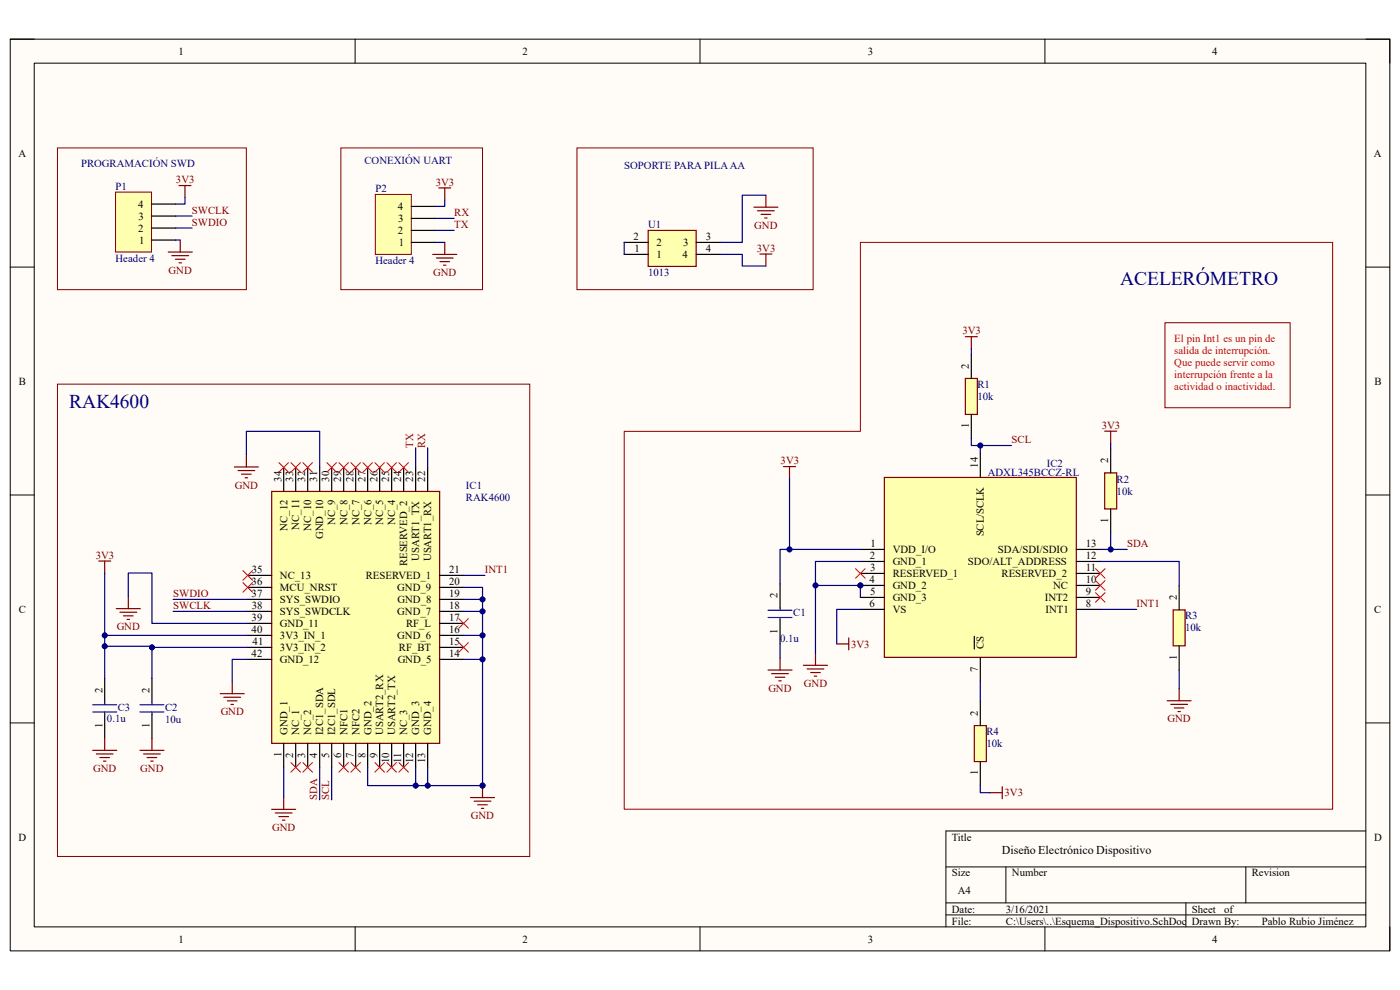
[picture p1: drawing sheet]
<svg xmlns="http://www.w3.org/2000/svg" width="297mm" height="210mm" viewBox="0 0 297 210" stroke-linecap="round" stroke-linejoin="round" font-family="sans-serif">
<path d="M2.2 8.3h292.7v193.4h-292.7z" fill-rule="evenodd" fill="#fffcf8"/>
<path d="M2.2 8.3h292.7v193.4h-292.7z" fill="none" stroke="#000" stroke-width=".21"/>
<path d="M7.3 13.4h282.5v183.2h-282.5z" fill-rule="evenodd" fill="#fffcf8"/>
<g fill="none" stroke="#000" stroke-width=".21">
<path d="M2.2 8.3h5.1M7.3 13.4h282.5v183.2h-282.5zM75.3 8.3v5.1M148.5 8.3v5.1M221.7 8.3v5.1M289.8 8.3h5.1v5.1M2.2 56.7h5.1M289.8 56.7h5.1M2.2 105h5.1M289.8 105h5.1M2.2 153.4h5.1M289.8 153.4h5.1"/>
<path d="M289.8 176.3h-89.1v20.3M75.3 196.6v5.1M148.5 196.6v5.1M200.7 183.9h89.1M200.7 191.5h89.1M200.7 194.1h89.1M213.4 183.9v7.6M221.7 196.6v5.1M251.6 191.5v5.1M264.3 183.9v7.6M294.9 196.6v5.1"/>
</g>
<path d="M57.6 104.3h35.7v53.4h-35.7z" fill-rule="evenodd" fill="#ffffb0"/>
<path d="M57.6 104.3h35.7v53.4h-35.7z" fill="none" stroke="#800000" stroke-width=".25"/>
<g fill="none" stroke="#000" stroke-width=".25">
<path d="M60.2 99.2v5.1M62.7 99.2v5.1M65.3 99.2v5.1M67.8 99.2v5.1M70.4 99.2v5.1M72.9 99.2v5.1M75.5 99.2v5.1M78 99.2v5.1M80.5 99.2v5.1M83.1 99.2v5.1M85.6 99.2v5.1M88.2 99.2v5.1"/>
<path d="M90.7 99.2v5.1M52.6 139.9h5M52.6 137.3h5M52.6 134.8h5M52.6 132.2h5M52.6 129.7h5M52.6 127.2h5M52.6 124.6h5M52.6 122.1h5M93.3 139.9h5.1M93.3 137.3h5.1M93.3 134.8h5.1"/>
<path d="M93.3 132.2h5.1M93.3 129.7h5.1M93.3 127.2h5.1M93.3 124.6h5.1M93.3 122.1h5.1M60.2 157.7v5.1M62.7 157.7v5.1M65.3 157.7v5.1M67.8 157.7v5.1M70.4 157.7v5.1M72.9 157.7v5.1M75.5 157.7v5.1"/>
<path d="M78 157.7v5.1M80.5 157.7v5.1M83.1 157.7v5.1M85.6 157.7v5.1M88.2 157.7v5.1M90.7 157.7v5.1"/>
</g>
<path d="M24.5 40.7h7.6v12.8h-7.6z" fill-rule="evenodd" fill="#ffffb0"/>
<path d="M12.2 31.4h40.1v30h-40.1zM24.5 40.7h7.6v12.8h-7.6z" fill="none" stroke="#800000" stroke-width=".21"/>
<path d="M32.1 50.9h5.1M32.1 48.4h5.1M32.1 45.8h5.1M32.1 43.3h5.1" fill="none" stroke="#000" stroke-width=".25"/>
<path d="M35.7 53.5h5.1M36.5 54.2h3.5M37.2 55h2.1M38 55.8h.5M38.2 50.9v2.6" fill="none" stroke="#800000" stroke-width=".25"/>
<path d="M79.6 41.2h7.7v12.8h-7.7z" fill-rule="evenodd" fill="#ffffb0"/>
<path d="M72.3 31.4h30.1v30h-30.1zM79.6 41.2h7.7v12.8h-7.7z" fill="none" stroke="#800000" stroke-width=".21"/>
<path d="M87.3 51.4h5.1M87.3 48.9h5.1M87.3 46.3h5.1M87.3 43.8h5.1" fill="none" stroke="#000" stroke-width=".25"/>
<path d="M91.8 54h5.1M92.6 54.7h3.5M93.3 55.5h2.1M94.1 56.3h.5M94.4 51.4v2.6M99.8 169.2h5.1M100.6 170h3.6M101.4 170.7h2M102.1 171.5h.5M102.4 166.7v2.5" fill="none" stroke="#800000" stroke-width=".25"/>
<g fill="none" stroke="#f00" stroke-width=".21">
<path d="M59.2 98.1l2 2.1M61.2 98.1l-2 2.1M61.7 98.1l2 2.1M63.7 98.1l-2 2.1M64.3 98.1l2 2.1M66.3 98.1l-2 2.1M69.3 98.1l2.1 2.1M71.4 98.1l-2.1 2.1M71.9 98.1l2 2.1M73.9 98.1l-2 2.1M74.4 98.1l2.1 2.1M76.5 98.1l-2.1 2.1"/>
<path d="M77 98.1l2 2.1M79 98.1l-2 2.1M79.5 98.1l2.1 2.1M81.6 98.1l-2.1 2.1M82.1 98.1l2 2.1M84.1 98.1l-2 2.1M51.5 121l2.1 2.1M53.6 121l-2.1 2.1M97.3 131.2l2.1 2.1M97.3 136.3l2.1 2.1M99.4 136.3l-2.1 2.1M99.4 131.2l-2.1 2.1"/>
<path d="M61.7 161.8l2 2M63.7 161.8l-2 2M64.3 161.8l2 2M66.3 161.8l-2 2M71.9 161.8l2 2M73.9 161.8l-2 2M74.4 161.8l2.1 2M76.5 161.8l-2.1 2M79.5 161.8l2.1 2M81.6 161.8l-2.1 2M82.1 161.8l2 2M84.1 161.8l-2 2"/>
<path d="M84.6 161.8l2.1 2M86.7 161.8l-2.1 2"/>
</g>
<circle cx="102.4" cy="166.7" r=".51" fill="#000080"/>
<circle cx="102.4" cy="166.7" r=".51" fill="none" stroke="#000080" stroke-width=".21"/>
<path d="M84.6 98.1l2.1 2.1M86.7 98.1l-2.1 2.1" fill="none" stroke="#f00" stroke-width=".21"/>
<circle cx="182.5" cy="124.2" r=".51" fill="#000080"/>
<circle cx="182.5" cy="124.2" r=".51" fill="none" stroke="#000080" stroke-width=".21"/>
<path d="M187.6 101.3h40.7v38.2h-40.7z" fill-rule="evenodd" fill="#ffffb0"/>
<path d="M187.6 101.3h40.7v38.2h-40.7z" fill="none" stroke="#800000" stroke-width=".25"/>
<path d="M182.5 116.6h5.1M182.5 119.1h5.1M182.5 121.6h5.1M182.5 124.2h5.1" fill="none" stroke="#000" stroke-width=".25"/>
<circle cx="182.5" cy="124.2" r=".51" fill="#000080"/>
<circle cx="182.5" cy="124.2" r=".51" fill="none" stroke="#000080" stroke-width=".21"/>
<path d="M208 96.2v5.1M228.3 119.1h5.1M228.3 116.6h5.1M182.5 126.7h5.1M182.5 129.3h5.1M206.7 135v2.7M208 139.5v5M228.3 126.7h5.1M228.3 129.3h5.1M228.3 124.2h5.1M228.3 121.6h5.1" fill="none" stroke="#000" stroke-width=".25"/>
<path d="M204.8 80.3h2.5v7.6h-2.5z" fill-rule="evenodd" fill="#ffffb0"/>
<path d="M38 39.4h2.5M39.2 39.4v2.5M93.1 39.9h2.5M94.4 39.9v2.5M204.8 71.4h2.5M206.1 71.4v2.6M204.8 80.3h2.5v7.6h-2.5z" fill="none" stroke="#800000" stroke-width=".25"/>
<path d="M206.1 75.2v5.1M206.1 87.9v5.1" fill="none" stroke="#000" stroke-width=".25"/>
<path d="M234.4 100.3h2.5v7.7h-2.5z" fill-rule="evenodd" fill="#ffffb0"/>
<path d="M234.4 91.5h2.5M235.6 91.5v2.5M234.4 100.3h2.5v7.7h-2.5z" fill="none" stroke="#800000" stroke-width=".25"/>
<path d="M235.6 95.2v5.1M235.6 108v5.1" fill="none" stroke="#000" stroke-width=".25"/>
<path d="M248.9 129.4h2.5v7.6h-2.5z" fill-rule="evenodd" fill="#ffffb0"/>
<g fill="none" stroke="#800000" stroke-width=".25">
<path d="M166.2 99h2.6M167.5 99v2.5M165.5 139.6v2.5M173 138.6v2.5M177.5 136.6h2.6M180.1 135.3v2.6M248.9 129.4h2.5v7.6h-2.5zM162.9 142.1h5.1M163.7 142.9h3.6M164.5 143.7h2M165.2 144.4h.5M170.5 141.1h5.1"/>
<path d="M171.2 141.9h3.6M172 142.7h2M172.8 143.4h.5M247.6 148.7h5.1M248.4 149.4h3.5M249.1 150.2h2.1M249.9 151h.5M250.2 146.1v2.6"/>
</g>
<path d="M165.5 123.9v5.1M165.5 131.5v5.1M250.2 124.3v5.1M250.2 137v5.1" fill="none" stroke="#000" stroke-width=".25"/>
<path d="M181.5 120.6l2 2.1M183.5 120.6l-2 2.1M232.4 120.6l2 2.1M232.4 123.2l2 2M232.4 125.7l2 2.1M234.4 120.6l-2 2.1M234.4 123.2l-2 2M234.4 125.7l-2 2.1" fill="none" stroke="#f00" stroke-width=".21"/>
<path d="M162.9 131h5.1M162.9 129.5h5.1M165.5 129v.5M165.5 131v.5" fill="none" stroke="#00f" stroke-width=".25"/>
<path d="M206.7 153.9h2.6v7.7h-2.6z" fill-rule="evenodd" fill="#ffffb0"/>
<g fill="none" stroke="#800000" stroke-width=".25">
<path d="M20.9 119h2.6M22.2 119v2.6M19.7 159.2h5.1M20.4 159.9h3.6M22.2 156.6v2.6M29.7 159.2h5.1M30.4 159.9h3.6M32.2 156.6v2.6M206.7 153.9h2.6v7.7h-2.6zM21.2 160.7h2M22 161.5h.5M31.2 160.7h2"/>
<path d="M32 161.5h.5M210.1 168.2h2.5M212.6 166.9v2.5"/>
</g>
<path d="M22.2 143.9v5.1M22.2 151.5v5.1M32.2 143.9v5.1M32.2 151.5v5.1M208 148.8v5.1M208 161.6v5.1" fill="none" stroke="#000" stroke-width=".25"/>
<path d="M19.7 151h5.1M19.7 149.5h5.1M22.2 149v.5M22.2 151v.5M29.7 151h5.1M29.7 149.5h5.1M32.2 149v.5M32.2 151v.5" fill="none" stroke="#00f" stroke-width=".25"/>
<path d="M137.5 48.9h10.2v7.6h-10.2z" fill-rule="evenodd" fill="#ffffb0"/>
<g fill="none" stroke="#800000" stroke-width=".25">
<path d="M137.5 48.9h10.2v7.6h-10.2zM159.9 44h5.1M160.7 44.7h3.6M161.2 53.9h2.6M161.5 45.5h2M162.2 46.2h.5M162.5 41.4v2.6M162.5 53.9v2.5M49.7 99.1h5.1M50.5 99.8h3.5M52.3 96.5v2.6M51.2 100.6h2.1"/>
<path d="M52 101.4h.5M24.7 129.1h5.1M25.4 129.9h3.6M26.2 130.6h2M27 131.4h.5M27.2 126.6v2.5M46.7 147.2h5.1M47.5 147.9h3.5M48.2 148.7h2.1M49 149.4h.5M49.3 144.6v2.6M57.6 171.7h5.1"/>
<path d="M58.4 172.5h3.6M59.2 173.2h2M59.9 174h.5M60.2 169.2v2.5"/>
</g>
<path d="M132.4 51.4h5.1M132.4 54h5.1M147.7 51.4h5.1M147.7 54h5.1" fill="none" stroke="#000" stroke-width=".25"/>
<path d="M122.4 31.4h50.1v30h-50.1zM247.2 68.5h26.5v18h-26.5zM12.2 81.5h100.2v100.2h-100.2z" fill="none" stroke="#800000" stroke-width=".21"/>
<path d="M132.4 91.5h50.1v-40.1h100.2v120.3h-150.3z" fill="none" stroke="#980000" stroke-width=".21"/>
<path d="M51.5 123.6l2.1 2M53.6 123.6l-2.1 2" fill="none" stroke="#f00" stroke-width=".21"/>
<path d="M206.1 74v1.2M235.6 116.6h3.5M67.8 162.8v6.9" fill="none" stroke="#000080" stroke-width=".25"/>
<circle cx="235.6" cy="116.6" r=".51" fill="#000080"/>
<circle cx="235.6" cy="116.6" r=".51" fill="none" stroke="#000080" stroke-width=".21"/>
<path d="M167.5 101.5v15.1M233.4 119.1h16.8v5.2" fill="none" stroke="#000080" stroke-width=".25"/>
<circle cx="167.5" cy="116.6" r=".51" fill="#000080"/>
<circle cx="167.5" cy="116.6" r=".51" fill="none" stroke="#000080" stroke-width=".21"/>
<path d="M182.5 116.6h-17v7.3M182.5 129.3h-5v7.3M208 144.5v4.3M208 166.7v1.5h2.1" fill="none" stroke="#000080" stroke-width=".25"/>
<circle cx="167.5" cy="116.6" r=".51" fill="#000080"/>
<circle cx="167.5" cy="116.6" r=".51" fill="none" stroke="#000080" stroke-width=".21"/>
<path d="M37.2 50.9h1M92.4 51.4h2M132.4 51.4v2.6M152.8 54h4.7v2.4h5M162.5 41.4h-5v10h-4.7M52.3 96.5v-5h15.5v7.7M22.2 134.8h30.4M27.2 126.6v-5h5v10.6h20.4M98.4 122.1h4.5M165.5 136.6v3M250.2 142.1v4" fill="none" stroke="#000080" stroke-width=".25"/>
<circle cx="22.2" cy="134.8" r=".51" fill="#000080"/>
<circle cx="22.2" cy="134.8" r=".51" fill="none" stroke="#000080" stroke-width=".21"/>
<path d="M32.2 137.3h20.4" fill="none" stroke="#000080" stroke-width=".25"/>
<circle cx="32.2" cy="137.3" r=".51" fill="#000080"/>
<circle cx="32.2" cy="137.3" r=".51" fill="none" stroke="#000080" stroke-width=".21"/>
<path d="M98.4 139.9h4" fill="none" stroke="#000080" stroke-width=".25"/>
<circle cx="102.4" cy="139.9" r=".51" fill="#000080"/>
<circle cx="102.4" cy="139.9" r=".51" fill="none" stroke="#000080" stroke-width=".21"/>
<path d="M98.4 134.8h4" fill="none" stroke="#000080" stroke-width=".25"/>
<circle cx="102.4" cy="134.8" r=".51" fill="#000080"/>
<circle cx="102.4" cy="134.8" r=".51" fill="none" stroke="#000080" stroke-width=".21"/>
<path d="M98.4 129.7h4" fill="none" stroke="#000080" stroke-width=".25"/>
<circle cx="102.4" cy="129.7" r=".51" fill="#000080"/>
<circle cx="102.4" cy="129.7" r=".51" fill="none" stroke="#000080" stroke-width=".21"/>
<path d="M98.4 127.2h4" fill="none" stroke="#000080" stroke-width=".25"/>
<circle cx="102.4" cy="127.2" r=".51" fill="#000080"/>
<circle cx="102.4" cy="127.2" r=".51" fill="none" stroke="#000080" stroke-width=".21"/>
<path d="M22.2 121.6v15.5h10v6.8" fill="none" stroke="#000080" stroke-width=".25"/>
<circle cx="22.2" cy="134.8" r=".51" fill="#000080"/>
<circle cx="22.2" cy="134.8" r=".51" fill="none" stroke="#000080" stroke-width=".21"/>
<circle cx="22.2" cy="137.1" r=".51" fill="#000080"/>
<circle cx="22.2" cy="137.1" r=".51" fill="none" stroke="#000080" stroke-width=".21"/>
<circle cx="32.2" cy="137.3" r=".51" fill="#000080"/>
<circle cx="32.2" cy="137.3" r=".51" fill="none" stroke="#000080" stroke-width=".21"/>
<path d="M98.4 124.6h4v42.1" fill="none" stroke="#000080" stroke-width=".25"/>
<circle cx="102.4" cy="166.7" r=".51" fill="#000080"/>
<circle cx="102.4" cy="166.7" r=".51" fill="none" stroke="#000080" stroke-width=".21"/>
<circle cx="102.4" cy="139.9" r=".51" fill="#000080"/>
<circle cx="102.4" cy="139.9" r=".51" fill="none" stroke="#000080" stroke-width=".21"/>
<circle cx="102.4" cy="134.8" r=".51" fill="#000080"/>
<circle cx="102.4" cy="134.8" r=".51" fill="none" stroke="#000080" stroke-width=".21"/>
<circle cx="102.4" cy="129.7" r=".51" fill="#000080"/>
<circle cx="102.4" cy="129.7" r=".51" fill="none" stroke="#000080" stroke-width=".21"/>
<circle cx="102.4" cy="127.2" r=".51" fill="#000080"/>
<circle cx="102.4" cy="127.2" r=".51" fill="none" stroke="#000080" stroke-width=".21"/>
<path d="M88.2 162.8v3.9" fill="none" stroke="#000080" stroke-width=".25"/>
<circle cx="88.2" cy="166.7" r=".51" fill="#000080"/>
<circle cx="88.2" cy="166.7" r=".51" fill="none" stroke="#000080" stroke-width=".21"/>
<path d="M88.2 95v4.2M90.7 95v4.2M78 162.8v3.9h12.4" fill="none" stroke="#000080" stroke-width=".25"/>
<circle cx="88.2" cy="166.7" r=".51" fill="#000080"/>
<circle cx="88.2" cy="166.7" r=".51" fill="none" stroke="#000080" stroke-width=".21"/>
<path d="M90.7 166.7h11.7" fill="none" stroke="#000080" stroke-width=".25"/>
<circle cx="90.7" cy="166.7" r=".51" fill="#000080"/>
<circle cx="90.7" cy="166.7" r=".51" fill="none" stroke="#000080" stroke-width=".21"/>
<circle cx="102.4" cy="166.7" r=".51" fill="#000080"/>
<circle cx="102.4" cy="166.7" r=".51" fill="none" stroke="#000080" stroke-width=".21"/>
<path d="M90.7 162.8v3.9h-.3" fill="none" stroke="#000080" stroke-width=".25"/>
<circle cx="90.7" cy="166.7" r=".51" fill="#000080"/>
<circle cx="90.7" cy="166.7" r=".51" fill="none" stroke="#000080" stroke-width=".21"/>
<path d="M22.2 137.1v6.8M36.7 129.7h15.9M36.7 127.2h15.9M70.4 162.8l-.1 6.9" fill="none" stroke="#000080" stroke-width=".25"/>
<circle cx="22.2" cy="137.1" r=".51" fill="#000080"/>
<circle cx="22.2" cy="137.1" r=".51" fill="none" stroke="#000080" stroke-width=".21"/>
<path d="M235.6 113.1v3.5h-2.2M52.6 139.9h-3.3v4.7M233.4 129.3h7.7M60.2 162.8v6.4" fill="none" stroke="#000080" stroke-width=".25"/>
<circle cx="235.6" cy="116.6" r=".51" fill="#000080"/>
<circle cx="235.6" cy="116.6" r=".51" fill="none" stroke="#000080" stroke-width=".21"/>
<path d="M206.1 93v1.5h1.9v1.7M235.6 94v1.2" fill="none" stroke="#000080" stroke-width=".25"/>
<circle cx="208" cy="94.5" r=".51" fill="#000080"/>
<circle cx="208" cy="94.5" r=".51" fill="none" stroke="#000080" stroke-width=".21"/>
<path d="M208 94.5h6.6" fill="none" stroke="#000080" stroke-width=".25"/>
<circle cx="208" cy="94.5" r=".51" fill="#000080"/>
<circle cx="208" cy="94.5" r=".51" fill="none" stroke="#000080" stroke-width=".21"/>
<path d="M37.2 45.8h3.5M37.2 48.4h3.5M39.2 41.9v1.4h-2M92.4 46.3h4M92.4 48.9h4M94.4 42.4v1.4h-2M173 124.2v14.4" fill="none" stroke="#000080" stroke-width=".25"/>
<circle cx="173" cy="124.2" r=".51" fill="#000080"/>
<circle cx="173" cy="124.2" r=".51" fill="none" stroke="#000080" stroke-width=".21"/>
<path d="M182.5 119.1h-9.5v5.1h9.5v2.5" fill="none" stroke="#000080" stroke-width=".25"/>
<circle cx="182.5" cy="124.2" r=".51" fill="#000080"/>
<circle cx="182.5" cy="124.2" r=".51" fill="none" stroke="#000080" stroke-width=".21"/>
<circle cx="173" cy="124.2" r=".51" fill="#000080"/>
<circle cx="173" cy="124.2" r=".51" fill="none" stroke="#000080" stroke-width=".21"/>
<g font-size="4.1" fill="#000080">
<text x="237.6" y="60.5">ACELERÓMETRO</text>
<text x="14.7" y="86.6">RAK4600</text>
</g>
<text font-size="2.5" x="212.6" y="181.1">Diseño Electrónico Dispositivo</text>
<g font-size="2.3">
<text x="37.9" y="11.6">1</text>
<text x="110.9" y="11.6">2</text>
<text x="184.1" y="11.6">3</text>
<text x="257.2" y="11.6">4</text>
<text x="3.9" y="33.2">A</text>
<text x="291.5" y="33.2">A</text>
<text x="29.3" y="44.1">4</text>
<text x="29.4" y="46.6">3</text>
<text x="84.4" y="44.5">4</text>
<text x="84.5" y="47.1">3</text>
<text x="29.3" y="49.1">2</text>
<text x="29.5" y="51.7">1</text>
<text x="84.4" y="49.7">2</text>
<text x="84.6" y="52.2">1</text>
<text x="134.4" y="50.9">2</text>
<text x="134.6" y="53.5">1</text>
<text x="139.3" y="52.2">2</text>
<text x="144.9" y="52.2">3</text>
<text x="149.7" y="53.5">4</text>
<text x="149.7" y="50.9">3</text>
<text x="139.3" y="54.7">1</text>
<text x="144.8" y="54.7">4</text>
<text x="4" y="81.6">B</text>
<text x="205.6" y="78.2" transform="rotate(-90 205.6 78.2)">2</text>
<text x="291.6" y="81.6">B</text>
<text x="205.6" y="90.8" transform="rotate(-90 205.6 90.8)">1</text>
<text x="207.5" y="99.2" transform="rotate(-90 207.5 99.2)">14</text>
<text x="235.1" y="98.3" transform="rotate(-90 235.1 98.3)">2</text>
<text x="59.7" y="102.2" transform="rotate(-90 59.7 102.2)">34</text>
<text x="62.2" y="102.2" transform="rotate(-90 62.2 102.2)">33</text>
<text x="64.8" y="102.2" transform="rotate(-90 64.8 102.2)">32</text>
<text x="67.3" y="102.2" transform="rotate(-90 67.3 102.2)">31</text>
<text x="69.8" y="102.2" transform="rotate(-90 69.8 102.2)">30</text>
<text x="72.4" y="102.2" transform="rotate(-90 72.4 102.2)">29</text>
<text x="75" y="102.2" transform="rotate(-90 75 102.2)">28</text>
<text x="77.5" y="102.2" transform="rotate(-90 77.5 102.2)">27</text>
<text x="80.1" y="102.2" transform="rotate(-90 80.1 102.2)">26</text>
<text x="82.6" y="102.2" transform="rotate(-90 82.6 102.2)">25</text>
<text x="85.1" y="102.2" transform="rotate(-90 85.1 102.2)">24</text>
<text x="87.7" y="102.2" transform="rotate(-90 87.7 102.2)">23</text>
<text x="90.2" y="102.2" transform="rotate(-90 90.2 102.2)">22</text>
<text x="61" y="112.6" transform="rotate(-90 61 112.6)">NC_12</text>
<text x="63.5" y="112.4" transform="rotate(-90 63.5 112.4)">NC_11</text>
<text x="66" y="112.6" transform="rotate(-90 66 112.6)">NC_10</text>
<text x="71.1" y="111.4" transform="rotate(-90 71.1 111.4)">NC_9</text>
<text x="73.7" y="111.4" transform="rotate(-90 73.7 111.4)">NC_8</text>
<text x="76.2" y="111.4" transform="rotate(-90 76.2 111.4)">NC_7</text>
<text x="78.8" y="111.4" transform="rotate(-90 78.8 111.4)">NC_6</text>
<text x="81.3" y="111.4" transform="rotate(-90 81.3 111.4)">NC_5</text>
<text x="83.9" y="111.4" transform="rotate(-90 83.9 111.4)">NC_4</text>
<text x="208.7" y="113.8" transform="rotate(-90 208.7 113.8)">SCL/SCLK</text>
<text x="235.1" y="110.9" transform="rotate(-90 235.1 110.9)">1</text>
<text x="68.6" y="114.4" transform="rotate(-90 68.6 114.4)">GND_10</text>
<text x="88.9" y="118.9" transform="rotate(-90 88.9 118.9)">USART1_TX</text>
<text x="91.5" y="119" transform="rotate(-90 91.5 119)">USART1_RX</text>
<text x="184.5" y="118.6">2</text>
<text x="184.7" y="116">1</text>
<text x="189.4" y="117.3">VDD_I/O</text>
<text x="189.4" y="119.8">GND_1</text>
<text x="205.4" y="119.8">SDO/ALT_ADDRESS</text>
<text x="211.7" y="117.3">SDA/SDI/SDIO</text>
<text x="230.4" y="118.6">12</text>
<text x="230.4" y="116">13</text>
<text x="53.4" y="124.1">36</text>
<text x="53.4" y="121.5">35</text>
<text x="59.4" y="122.8">NC_13</text>
<text x="59.4" y="125.4">MCU_NRST</text>
<text x="77.6" y="122.8">RESERVED_1</text>
<text x="84.3" y="125.4">GND_9</text>
<text x="86.4" y="120.1" transform="rotate(-90 86.4 120.1)">RESERVED_2</text>
<text x="95.3" y="124.1">20</text>
<text x="95.3" y="121.5">21</text>
<text x="184.5" y="123.7">4</text>
<text x="184.6" y="121.1">3</text>
<text x="189.4" y="122.4">RESERVED_1</text>
<text x="189.4" y="125">GND_2</text>
<text x="212.5" y="122.4">RESERVED_2</text>
<text x="223.4" y="125">NC</text>
<text x="230.4" y="123.7">10</text>
<text x="230.4" y="121.1">11</text>
<text x="4" y="130">C</text>
<text x="53.4" y="126.7">37</text>
<text x="53.4" y="131.7">39</text>
<text x="53.4" y="129.2">38</text>
<text x="59.4" y="127.9">SYS_SWDIO</text>
<text x="59.4" y="130.5">SYS_SWDCLK</text>
<text x="84.3" y="130.5">GND_7</text>
<text x="84.3" y="127.9">GND_8</text>
<text x="95.3" y="131.7">17</text>
<text x="95.3" y="129.2">18</text>
<text x="95.3" y="126.7">19</text>
<text x="165" y="126.9" transform="rotate(-90 165 126.9)">2</text>
<text x="184.5" y="128.8">6</text>
<text x="184.6" y="126.2">5</text>
<text x="189.4" y="127.5">GND_3</text>
<text x="189.4" y="130">VS</text>
<text x="221.7" y="127.5">INT2</text>
<text x="221.8" y="130">INT1</text>
<text x="230.4" y="128.8">8</text>
<text x="230.4" y="126.2">9</text>
<text x="249.6" y="127.3" transform="rotate(-90 249.6 127.3)">2</text>
<text x="291.5" y="130">C</text>
<text x="53.4" y="134.3">40</text>
<text x="53.6" y="136.8">41</text>
<text x="59.4" y="133">GND_11</text>
<text x="59.4" y="135.6">3V3_IN_1</text>
<text x="84.3" y="135.6">GND_6</text>
<text x="86.1" y="133">RF_L</text>
<text x="95.3" y="136.8">15</text>
<text x="95.3" y="134.3">16</text>
<text x="165" y="134.4" transform="rotate(-90 165 134.4)">1</text>
<text x="208.7" y="137.7" transform="rotate(-90 208.7 137.7)">CS</text>
<text x="53.4" y="139.4">42</text>
<text x="59.4" y="138.1">3V3_IN_2</text>
<text x="59.4" y="140.6">GND_12</text>
<text x="84.4" y="140.6">GND_5</text>
<text x="84.6" y="138.1">RF_BT</text>
<text x="95.3" y="139.4">14</text>
<text x="207.5" y="142.5" transform="rotate(-90 207.5 142.5)">7</text>
<text x="249.6" y="139.9" transform="rotate(-90 249.6 139.9)">1</text>
<text x="21.7" y="146.9" transform="rotate(-90 21.7 146.9)">2</text>
<text x="31.7" y="146.9" transform="rotate(-90 31.7 146.9)">2</text>
<text x="21.7" y="154.4" transform="rotate(-90 21.7 154.4)">1</text>
<text x="31.7" y="154.4" transform="rotate(-90 31.7 154.4)">1</text>
<text x="61" y="155.9" transform="rotate(-90 61 155.9)">GND_1</text>
<text x="63.5" y="155.9" transform="rotate(-90 63.5 155.9)">NC_1</text>
<text x="66" y="155.9" transform="rotate(-90 66 155.9)">NC_2</text>
<text x="68.6" y="155.9" transform="rotate(-90 68.6 155.9)">I2C1_SDA</text>
<text x="71.1" y="155.9" transform="rotate(-90 71.1 155.9)">I2C1_SDL</text>
<text x="73.7" y="155.9" transform="rotate(-90 73.7 155.9)">NFC1</text>
<text x="76.2" y="155.9" transform="rotate(-90 76.2 155.9)">NFC2</text>
<text x="78.8" y="155.9" transform="rotate(-90 78.8 155.9)">GND_2</text>
<text x="81.3" y="155.9" transform="rotate(-90 81.3 155.9)">USART2_RX</text>
<text x="83.9" y="155.9" transform="rotate(-90 83.9 155.9)">USART2_TX</text>
<text x="86.4" y="155.9" transform="rotate(-90 86.4 155.9)">NC_3</text>
<text x="88.9" y="155.9" transform="rotate(-90 88.9 155.9)">GND_3</text>
<text x="91.5" y="155.9" transform="rotate(-90 91.5 155.9)">GND_4</text>
<text x="207.5" y="151.9" transform="rotate(-90 207.5 151.9)">2</text>
<text x="59.7" y="160.6" transform="rotate(-90 59.7 160.6)">1</text>
<text x="62.2" y="160.8" transform="rotate(-90 62.2 160.8)">2</text>
<text x="64.8" y="160.7" transform="rotate(-90 64.8 160.7)">3</text>
<text x="67.3" y="160.8" transform="rotate(-90 67.3 160.8)">4</text>
<text x="69.8" y="160.7" transform="rotate(-90 69.8 160.7)">5</text>
<text x="72.4" y="160.8" transform="rotate(-90 72.4 160.8)">6</text>
<text x="75" y="160.8" transform="rotate(-90 75 160.8)">7</text>
<text x="77.5" y="160.7" transform="rotate(-90 77.5 160.7)">8</text>
<text x="80.1" y="160.8" transform="rotate(-90 80.1 160.8)">9</text>
<text x="82.6" y="161.9" transform="rotate(-90 82.6 161.9)">10</text>
<text x="85.1" y="161.8" transform="rotate(-90 85.1 161.8)">11</text>
<text x="87.7" y="161.9" transform="rotate(-90 87.7 161.9)">12</text>
<text x="90.2" y="161.8" transform="rotate(-90 90.2 161.8)">13</text>
<text x="207.5" y="164.5" transform="rotate(-90 207.5 164.5)">1</text>
<text x="3.9" y="178.3">D</text>
<text x="201.9" y="178.3">Title</text>
<text x="291.5" y="178.3">D</text>
<text x="201.9" y="185.9">Size</text>
<text x="214.7" y="185.9">Number</text>
<text x="265.6" y="185.9">Revision</text>
<text x="203.2" y="189.7">A4</text>
<text x="201.9" y="193.6">Date:</text>
<text x="201.9" y="196.1">File:</text>
<text x="213.4" y="193.6">3/16/2021</text>
<text x="213.4" y="196.1">C:\Users\..\Esquema_Dispositivo.SchDoc Drawn By:</text>
<text x="252.9" y="193.6">Sheet</text>
<text x="259.7" y="193.6">of</text>
<text x="267.7" y="196.2">Pablo Rubio Jiménez</text>
<text x="37.9" y="199.9">1</text>
<text x="110.9" y="199.9">2</text>
<text x="184.1" y="199.9">3</text>
<text x="257.2" y="199.9">4</text>
</g>
<g font-size="2.3" fill="#000080">
<text x="17.2" y="35.4">PROGRAMACIÓN SWD</text>
<text x="77.3" y="34.9">CONEXIÓN UART</text>
<text x="132.4" y="35.9">SOPORTE PARA PILA AA</text>
<text x="24.5" y="40.2">P1</text>
<text x="79.6" y="40.7">P2</text>
<text x="137.5" y="48.4">U1</text>
<text x="24.5" y="55.5">Header 4</text>
<text x="79.6" y="56">Header 4</text>
<text x="137.5" y="58.5">1013</text>
<text x="207.3" y="82.3">R1</text>
<text x="207.3" y="84.9">10k</text>
<text x="209.5" y="101">ADXL345BCCZ-RL</text>
<text x="222.1" y="99">IC2</text>
<text x="98.8" y="103.8">IC1</text>
<text x="98.8" y="106.3">RAK4600</text>
<text x="236.9" y="102.4">R2</text>
<text x="236.9" y="104.9">10k</text>
<text x="168.3" y="130.7">C1</text>
<text x="251.4" y="131.4">R3</text>
<text x="165.5" y="136.1">0.1u</text>
<text x="251.4" y="133.9">10k</text>
<text x="22.7" y="153.1">0.1u</text>
<text x="25" y="150.8">C3</text>
<text x="35" y="150.8">C2</text>
<text x="35" y="153.3">10u</text>
<text x="209.3" y="156">R4</text>
<text x="209.3" y="158.5">10k</text>
</g>
<g font-size="2.3" fill="#800000">
<text x="37.3" y="38.9">3V3</text>
<text x="92.5" y="39.4">3V3</text>
<text x="40.7" y="45.3">SWCLK</text>
<text x="40.7" y="47.9">SWDIO</text>
<text x="96.4" y="45.8">RX</text>
<text x="96.4" y="48.4">TX</text>
<text x="160" y="48.5">GND</text>
<text x="160.6" y="53.4">3V3</text>
<text x="35.8" y="58">GND</text>
<text x="91.9" y="58.5">GND</text>
<text x="204.2" y="70.9">3V3</text>
<text x="87.7" y="95" transform="rotate(-90 87.7 95)">TX</text>
<text x="90.2" y="95" transform="rotate(-90 90.2 95)">RX</text>
<text x="214.6" y="94">SCL</text>
<text x="233.7" y="91">3V3</text>
<text x="165.6" y="98.5">3V3</text>
<text x="49.8" y="103.6">GND</text>
<text x="20.3" y="118.5">3V3</text>
<text x="239.1" y="116">SDA</text>
<text x="102.9" y="121.5">INT1</text>
<text x="36.7" y="129.2">SWCLK</text>
<text x="36.7" y="126.7">SWDIO</text>
<text x="241.1" y="128.8">INT1</text>
<text x="24.8" y="133.7">GND</text>
<text x="180.6" y="137.4">3V3</text>
<text x="163" y="146.7">GND</text>
<text x="170.6" y="145.7">GND</text>
<text x="46.8" y="151.7">GND</text>
<text x="247.7" y="153.2">GND</text>
<text x="19.8" y="163.7">GND</text>
<text x="29.8" y="163.7">GND</text>
<text x="67.3" y="169.7" transform="rotate(-90 67.3 169.7)">SDA</text>
<text x="69.8" y="169.7" transform="rotate(-90 69.8 169.7)">SCL</text>
<text x="99.9" y="173.8">GND</text>
<text x="213.1" y="168.9">3V3</text>
<text x="57.7" y="176.3">GND</text>
</g>
<g font-size="2.3" fill="#f00">
<text x="249.1" y="72.5">El pin Int1 es un pin de</text>
<text x="249.1" y="75.1">salida de interrupción.</text>
<text x="249.1" y="77.6">Que puede servir como</text>
<text x="249.1" y="80.1">interrupción frente a la</text>
<text x="249.1" y="82.7">actividad o inactividad.</text>
</g>
</svg>
